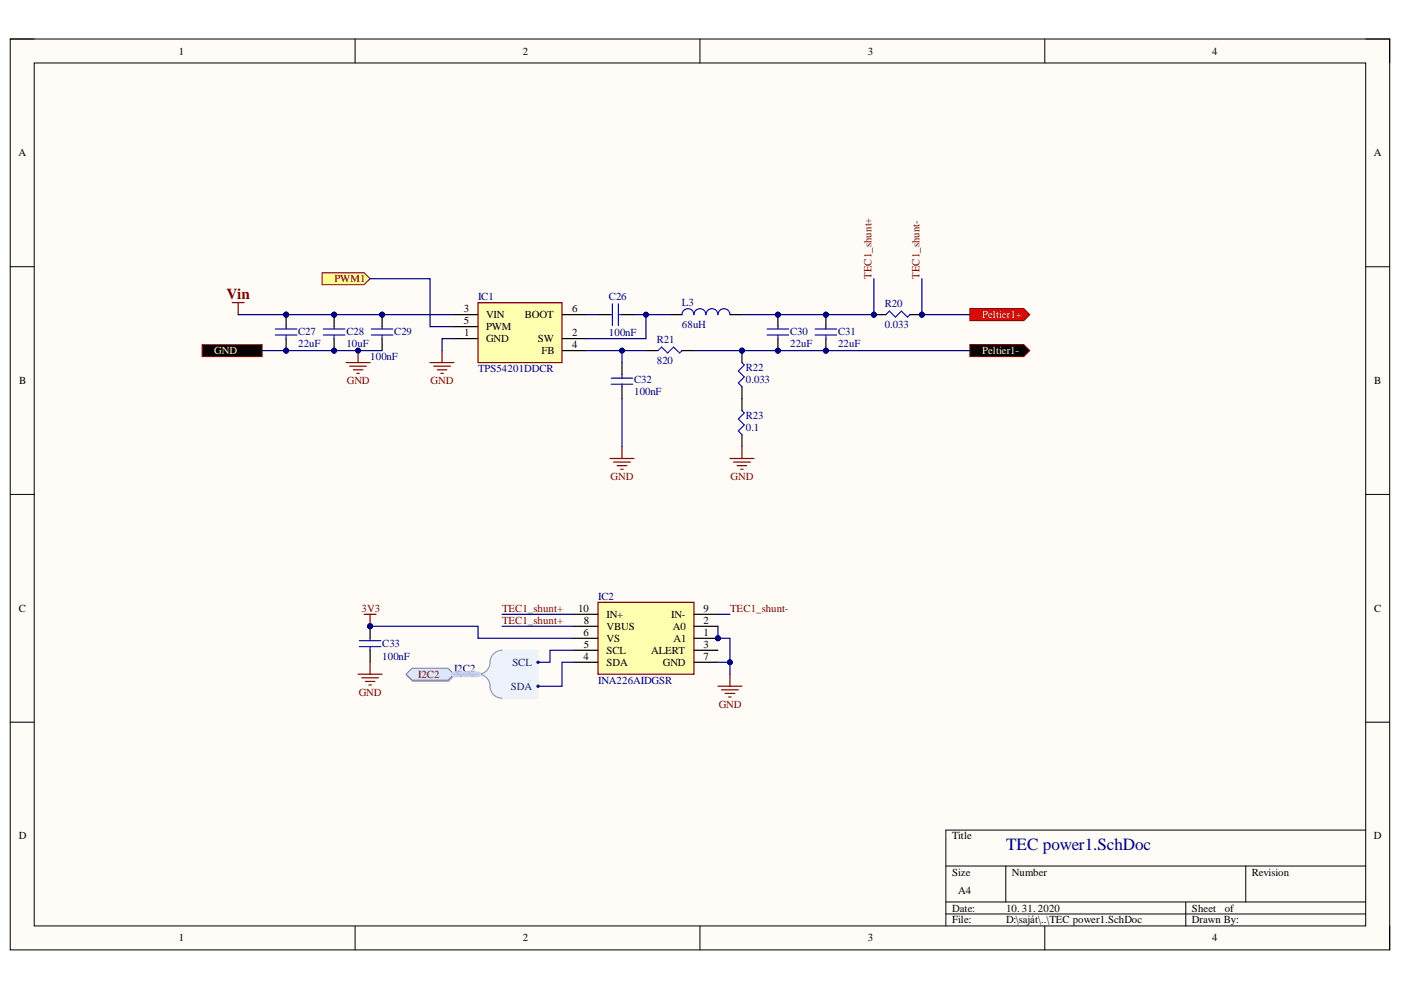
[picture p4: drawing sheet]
<svg xmlns="http://www.w3.org/2000/svg" width="297mm" height="210mm" viewBox="0 0 297 210" stroke-linecap="round" stroke-linejoin="round" font-family="sans-serif">
<path d="M2.2 8.3h292.4v193.1h-292.4z" fill-rule="evenodd" fill="#fffcf8"/>
<path d="M2.2 8.3h292.4v193.1h-292.4z" fill="none" stroke="#000" stroke-width=".21"/>
<path d="M7.3 13.4h282.3v182.9h-282.3z" fill-rule="evenodd" fill="#fffcf8"/>
<g fill="none" stroke="#000" stroke-width=".21">
<path d="M2.2 8.3h5.1M7.3 13.4h282.3v182.9h-282.3zM75.3 8.3v5M148.4 8.3v5M221.5 8.3v5.1M289.6 8.3h5v5.1M2.2 56.6h5.1M289.6 56.6h5M2.2 104.8h5.1M289.6 104.8h5M2.2 153.1h5.1M289.6 153.1h5"/>
<path d="M289.6 176h-89.1v20.3M75.3 196.3v5.1M148.4 196.3v5.1M200.5 183.6h89.1M200.5 191.2h89.1M200.5 193.8h89.1M213.3 183.6v7.6M221.5 196.3v5.1M251.4 191.2v5.1M264.1 183.6v7.6M294.6 196.3v5.1"/>
</g>
<path d="M101.4 64.2h17.8v12.7h-17.8z" fill-rule="evenodd" fill="#ffffb0"/>
<path d="M101.4 64.2h17.8v12.7h-17.8z" fill="none" stroke="#800000" stroke-width=".25"/>
<path d="M96.3 71.8h5M96.3 66.7h5M96.3 69.3h5M119.2 71.8h5M119.2 66.7h5M119.2 74.3h5" fill="none" stroke="#000" stroke-width=".25"/>
<circle cx="81" cy="66.7" r=".51" fill="#000080"/>
<circle cx="81" cy="66.7" r=".51" fill="none" stroke="#000080" stroke-width=".21"/>
<path d="M78.7 71h4.6M78.7 69.8h4.6M81 69.3v.5M81 71v.8" fill="none" stroke="#00f" stroke-width=".25"/>
<path d="M81 66.7v2.6" fill="none" stroke="#000" stroke-width=".25"/>
<circle cx="81" cy="66.7" r=".51" fill="#000080"/>
<circle cx="81" cy="66.7" r=".51" fill="none" stroke="#000080" stroke-width=".21"/>
<path d="M81 71.8v2.5" fill="none" stroke="#000" stroke-width=".25"/>
<circle cx="60.7" cy="66.7" r=".51" fill="#000080"/>
<circle cx="60.7" cy="66.7" r=".51" fill="none" stroke="#000080" stroke-width=".21"/>
<circle cx="60.7" cy="74.3" r=".51" fill="#000080"/>
<circle cx="60.7" cy="74.3" r=".51" fill="none" stroke="#000080" stroke-width=".21"/>
<path d="M58.4 71h4.6M58.4 69.8h4.6M60.7 69.3v.5M60.7 71v.8" fill="none" stroke="#00f" stroke-width=".25"/>
<path d="M60.7 66.7v2.6" fill="none" stroke="#000" stroke-width=".25"/>
<circle cx="60.7" cy="66.7" r=".51" fill="#000080"/>
<circle cx="60.7" cy="66.7" r=".51" fill="none" stroke="#000080" stroke-width=".21"/>
<path d="M60.7 71.8v2.5" fill="none" stroke="#000" stroke-width=".25"/>
<circle cx="60.7" cy="74.3" r=".51" fill="#000080"/>
<circle cx="60.7" cy="74.3" r=".51" fill="none" stroke="#000080" stroke-width=".21"/>
<path d="M73.4 76.9h5.1M74.1 77.6h3.6M74.9 78.4h2M75.7 79.2h.5M75.9 74.3v2.6" fill="none" stroke="#800000" stroke-width=".25"/>
<circle cx="75.9" cy="74.3" r=".51" fill="#000080"/>
<circle cx="75.9" cy="74.3" r=".51" fill="none" stroke="#000080" stroke-width=".21"/>
<circle cx="70.8" cy="66.7" r=".51" fill="#000080"/>
<circle cx="70.8" cy="66.7" r=".51" fill="none" stroke="#000080" stroke-width=".21"/>
<circle cx="70.8" cy="74.3" r=".51" fill="#000080"/>
<circle cx="70.8" cy="74.3" r=".51" fill="none" stroke="#000080" stroke-width=".21"/>
<path d="M68.5 71h4.6M68.5 69.8h4.6M70.8 69.3v.5M70.8 71v.8" fill="none" stroke="#00f" stroke-width=".25"/>
<path d="M70.8 66.7v2.6" fill="none" stroke="#000" stroke-width=".25"/>
<circle cx="70.8" cy="66.7" r=".51" fill="#000080"/>
<circle cx="70.8" cy="66.7" r=".51" fill="none" stroke="#000080" stroke-width=".21"/>
<path d="M70.8 71.8v2.5" fill="none" stroke="#000" stroke-width=".25"/>
<circle cx="70.8" cy="74.3" r=".51" fill="#000080"/>
<circle cx="70.8" cy="74.3" r=".51" fill="none" stroke="#000080" stroke-width=".21"/>
<path d="M49.2 64.2h2.6M50.5 64.2v2.5M91.2 76.9h5.1M91.9 77.6h3.6M92.7 78.4h2M93.5 79.2h.5M93.7 74.3v2.6" fill="none" stroke="#800000" stroke-width=".25"/>
<path d="M129.3 66.7h.5M129.8 64.4v4.6M131.1 66.7h.8M131.1 64.4v4.6M144.6 66.7a1.27 1.27 0 0 1 1.3-1.3 1.27 1.27 0 0 1 1.2 1.3 1.27 1.27 0 0 1 1.3-1.3 1.27 1.27 0 0 1 1.3 1.3 1.27 1.27 0 0 1 1.2-1.3 1.27 1.27 0 0 1 1.3 1.3 1.27 1.27 0 0 1 1.3-1.3 1.27 1.27 0 0 1 1.3 1.3" fill="none" stroke="#00f" stroke-width=".25"/>
<path d="M126.8 66.7h2.5M131.9 66.7h2.5M142 66.7h2.6M154.8 66.7h2.5" fill="none" stroke="#000" stroke-width=".25"/>
<circle cx="164.9" cy="66.7" r=".51" fill="#000080"/>
<circle cx="164.9" cy="66.7" r=".51" fill="none" stroke="#000080" stroke-width=".21"/>
<circle cx="164.9" cy="74.3" r=".51" fill="#000080"/>
<circle cx="164.9" cy="74.3" r=".51" fill="none" stroke="#000080" stroke-width=".21"/>
<path d="M162.6 71h4.6M162.6 69.8h4.6M164.9 69.3v.5M164.9 71v.8" fill="none" stroke="#00f" stroke-width=".25"/>
<path d="M164.9 66.7v2.6" fill="none" stroke="#000" stroke-width=".25"/>
<circle cx="164.9" cy="66.7" r=".51" fill="#000080"/>
<circle cx="164.9" cy="66.7" r=".51" fill="none" stroke="#000080" stroke-width=".21"/>
<path d="M164.9 71.8v2.5" fill="none" stroke="#000" stroke-width=".25"/>
<circle cx="164.9" cy="74.3" r=".51" fill="#000080"/>
<circle cx="164.9" cy="74.3" r=".51" fill="none" stroke="#000080" stroke-width=".21"/>
<circle cx="175.1" cy="66.7" r=".51" fill="#000080"/>
<circle cx="175.1" cy="66.7" r=".51" fill="none" stroke="#000080" stroke-width=".21"/>
<circle cx="175.1" cy="74.3" r=".51" fill="#000080"/>
<circle cx="175.1" cy="74.3" r=".51" fill="none" stroke="#000080" stroke-width=".21"/>
<path d="M172.8 71h4.6M172.8 69.8h4.6M175.1 69.3v.5M175.1 71v.8" fill="none" stroke="#00f" stroke-width=".25"/>
<path d="M175.1 66.7v2.6" fill="none" stroke="#000" stroke-width=".25"/>
<circle cx="175.1" cy="66.7" r=".51" fill="#000080"/>
<circle cx="175.1" cy="66.7" r=".51" fill="none" stroke="#000080" stroke-width=".21"/>
<path d="M175.1 71.8v2.5" fill="none" stroke="#000" stroke-width=".25"/>
<circle cx="175.1" cy="74.3" r=".51" fill="#000080"/>
<circle cx="175.1" cy="74.3" r=".51" fill="none" stroke="#000080" stroke-width=".21"/>
<path d="M129.3 97.2h5.1M130.1 98h3.6M130.9 98.7h2M131.6 99.5h.5M131.9 94.7v2.5" fill="none" stroke="#800000" stroke-width=".25"/>
<path d="M131.9 76.9v2.5M137 74.3h2.5M144.6 74.3h2.5M131.9 82v2.5M157.3 84.5v2.5M157.3 92.1v2.6" fill="none" stroke="#000" stroke-width=".25"/>
<path d="M131.9 79.4v.8M139.5 74.3l.8-.7 1.2 1.2 1.3-1.2 1.3 1.2 .5-.5M129.6 80.2h4.6M129.6 81.5h4.6M131.9 81.5v.5M157.3 87l.5 .6-1.3 1.2 1.3 1.3-1.3 1.3 .8 .7" fill="none" stroke="#00f" stroke-width=".25"/>
<circle cx="157.3" cy="74.3" r=".51" fill="#000080"/>
<circle cx="157.3" cy="74.3" r=".51" fill="none" stroke="#000080" stroke-width=".21"/>
<path d="M157.3 74.3v2.6" fill="none" stroke="#000" stroke-width=".25"/>
<circle cx="157.3" cy="74.3" r=".51" fill="#000080"/>
<circle cx="157.3" cy="74.3" r=".51" fill="none" stroke="#000080" stroke-width=".21"/>
<path d="M157.3 82v2.5" fill="none" stroke="#000" stroke-width=".25"/>
<path d="M157.3 76.9l.5 .5-1.3 1.3 1.3 1.2-1.3 1.3 .8 .8" fill="none" stroke="#00f" stroke-width=".25"/>
<path d="M154.8 97.2h5M155.5 98h3.6M156.3 98.7h2M157.1 99.5h.5M157.3 94.7v2.5" fill="none" stroke="#800000" stroke-width=".25"/>
<path d="M205.6 65.4h11.5l1.2 1.3-1.2 1.3h-11.5z" fill-rule="evenodd" fill="#f00"/>
<path d="M205.6 65.4h11.5l1.2 1.3-1.2 1.3h-11.5zM205.6 73.1h11.5l1.2 1.2-1.2 1.3h-11.5z" fill="none" stroke="#800000" stroke-width=".21"/>
<path d="M205.6 73.1h11.5l1.2 1.2-1.2 1.3h-11.5z" fill-rule="evenodd" fill="#000"/>
<path d="M68.3 57.8h8.9l1.3 1.3-1.3 1.3h-8.9z" fill-rule="evenodd" fill="#ffff80"/>
<path d="M68.3 57.8h8.9l1.3 1.3-1.3 1.3h-8.9zM42.9 73.1h12.7v2.5h-12.7z" fill="none" stroke="#800000" stroke-width=".21"/>
<path d="M42.9 73.1h12.7v2.5h-12.7z" fill-rule="evenodd" fill="#000"/>
<circle cx="195.5" cy="66.7" r=".51" fill="#000080"/>
<circle cx="195.5" cy="66.7" r=".51" fill="none" stroke="#000080" stroke-width=".21"/>
<circle cx="185.3" cy="66.7" r=".51" fill="#000080"/>
<circle cx="185.3" cy="66.7" r=".51" fill="none" stroke="#000080" stroke-width=".21"/>
<path d="M192.9 66.7h2.6" fill="none" stroke="#000" stroke-width=".25"/>
<circle cx="195.5" cy="66.7" r=".51" fill="#000080"/>
<circle cx="195.5" cy="66.7" r=".51" fill="none" stroke="#000080" stroke-width=".21"/>
<path d="M185.3 66.7h2.5" fill="none" stroke="#000" stroke-width=".25"/>
<circle cx="185.3" cy="66.7" r=".51" fill="#000080"/>
<circle cx="185.3" cy="66.7" r=".51" fill="none" stroke="#000080" stroke-width=".21"/>
<path d="M187.8 66.7l.8-.7 1.3 1.2 1.2-1.2 1.3 1.2 .5-.5" fill="none" stroke="#00f" stroke-width=".25"/>
<path d="M152.2 145.5h5.1M153 146.3h3.5M153.7 147h2.1M154.5 147.8h.5M154.8 143v2.5" fill="none" stroke="#800000" stroke-width=".25"/>
<path d="M104.2 139.1l1-.9 1.2-.3h7.7v10.1h-7.7a2.62 2.62 0 0 1-2.5-3.1l-.6-1.1-1.3-.8 1.3-.9 .6-1.1z" fill-rule="evenodd" fill="#edf2fb"/>
<path d="M104.2 139.1l1-.9 1.2-.3h7.7v10.1h-7.7a2.62 2.62 0 0 1-2.5-3.1l-.6-1.1-1.3-.8 1.3-.9 .6-1.1z" fill="none" stroke="#edf2fb" stroke-width=".21"/>
<path d="M106.4 137.9a2.72 2.72 0 0 0-2.6 3.1 2.55 2.55 0 0 1-2.4 2 2.72 2.72 0 0 1 2.6 3.1 2.54 2.54 0 0 0 2.4 1.9" fill="none" stroke="#8f9ec9" stroke-width=".25"/>
<circle cx="114.1" cy="140.4" r=".25" fill="#003a70"/>
<circle cx="114.1" cy="140.4" r=".25" fill="none" stroke="#003a70" stroke-width=".21"/>
<circle cx="114.1" cy="145.5" r=".25" fill="#003a70"/>
<circle cx="114.1" cy="145.5" r=".25" fill="none" stroke="#003a70" stroke-width=".21"/>
<path d="M86.2 143.2l1.3-1.3h7.6l1.3 1.3-1.3 1.3h-7.6z" fill-rule="evenodd" fill="#bac0ca"/>
<path d="M86.2 143.2l1.3-1.3h7.6l1.3 1.3-1.3 1.3h-7.6z" fill="none" stroke="#a6acb6" stroke-width=".21"/>
<path d="M86.1 143l1.3-1.3h7.6l1.3 1.3-1.3 1.2h-7.6z" fill-rule="evenodd" fill="#d5e4ff"/>
<path d="M86.1 143l1.3-1.3h7.6l1.3 1.3-1.3 1.2h-7.6z" fill="none" stroke="#71809b" stroke-width=".21"/>
<circle cx="78.5" cy="132.8" r=".51" fill="#000080"/>
<circle cx="78.5" cy="132.8" r=".51" fill="none" stroke="#000080" stroke-width=".21"/>
<path d="M76.2 137.1h4.6M76.2 135.8h4.6M78.5 135.3v.5M78.5 137.1v.8" fill="none" stroke="#00f" stroke-width=".25"/>
<path d="M78.5 132.8v2.5" fill="none" stroke="#000" stroke-width=".25"/>
<circle cx="78.5" cy="132.8" r=".51" fill="#000080"/>
<circle cx="78.5" cy="132.8" r=".51" fill="none" stroke="#000080" stroke-width=".21"/>
<path d="M78.5 137.9v2.5" fill="none" stroke="#000" stroke-width=".25"/>
<path d="M77.2 130.2h2.5M78.5 130.2v2.6" fill="none" stroke="#800000" stroke-width=".25"/>
<circle cx="78.5" cy="132.8" r=".51" fill="#000080"/>
<circle cx="78.5" cy="132.8" r=".51" fill="none" stroke="#000080" stroke-width=".21"/>
<path d="M75.9 143h5.1M76.7 143.7h3.5M77.4 144.5h2.1M78.2 145.2h.5M78.5 140.4v2.6" fill="none" stroke="#800000" stroke-width=".25"/>
<circle cx="152.2" cy="135.3" r=".51" fill="#000080"/>
<circle cx="152.2" cy="135.3" r=".51" fill="none" stroke="#000080" stroke-width=".21"/>
<path d="M126.8 127.7h20.3v15.3h-20.3z" fill-rule="evenodd" fill="#ffffb0"/>
<path d="M126.8 127.7h20.3v15.3h-20.3z" fill="none" stroke="#800000" stroke-width=".25"/>
<path d="M147.1 135.3h5.1" fill="none" stroke="#000" stroke-width=".25"/>
<circle cx="152.2" cy="135.3" r=".51" fill="#000080"/>
<circle cx="152.2" cy="135.3" r=".51" fill="none" stroke="#000080" stroke-width=".21"/>
<path d="M121.7 132.8h5.1M121.7 137.9h5.1M121.7 130.2h5.1M121.7 135.3h5.1M147.1 132.8h5.1M147.1 137.9h5.1M147.1 130.2h5.1M121.7 140.4h5.1M147.1 140.4h5.1" fill="none" stroke="#000" stroke-width=".25"/>
<path d="M50.5 66.7h10.2M131.9 84.5v10.2" fill="none" stroke="#000080" stroke-width=".25"/>
<path d="M96.3 143h5.1" fill="none" stroke="#cbdaff" stroke-width="1.3"/>
<path d="M96.8 142.5l1 .9M99.3 142.5l1 .9" fill="none" stroke="#adbce7" stroke-width=".38"/>
<path d="M96.3 143h5.1" fill="none" stroke="#adbce7" stroke-width=".25"/>
<circle cx="60.7" cy="66.7" r=".51" fill="#000080"/>
<circle cx="60.7" cy="66.7" r=".51" fill="none" stroke="#000080" stroke-width=".21"/>
<path d="M55.6 74.3h25.4" fill="none" stroke="#000080" stroke-width=".25"/>
<circle cx="60.7" cy="74.3" r=".51" fill="#000080"/>
<circle cx="60.7" cy="74.3" r=".51" fill="none" stroke="#000080" stroke-width=".21"/>
<circle cx="70.8" cy="74.3" r=".51" fill="#000080"/>
<circle cx="70.8" cy="74.3" r=".51" fill="none" stroke="#000080" stroke-width=".21"/>
<circle cx="75.9" cy="74.3" r=".51" fill="#000080"/>
<circle cx="75.9" cy="74.3" r=".51" fill="none" stroke="#000080" stroke-width=".21"/>
<path d="M60.7 66.7h35.6" fill="none" stroke="#000080" stroke-width=".25"/>
<circle cx="60.7" cy="66.7" r=".51" fill="#000080"/>
<circle cx="60.7" cy="66.7" r=".51" fill="none" stroke="#000080" stroke-width=".21"/>
<circle cx="70.8" cy="66.7" r=".51" fill="#000080"/>
<circle cx="70.8" cy="66.7" r=".51" fill="none" stroke="#000080" stroke-width=".21"/>
<circle cx="81" cy="66.7" r=".51" fill="#000080"/>
<circle cx="81" cy="66.7" r=".51" fill="none" stroke="#000080" stroke-width=".21"/>
<path d="M78.5 132.8h22.9v2.5h20.3" fill="none" stroke="#000080" stroke-width=".25"/>
<circle cx="78.5" cy="132.8" r=".51" fill="#000080"/>
<circle cx="78.5" cy="132.8" r=".51" fill="none" stroke="#000080" stroke-width=".21"/>
<path d="M78.5 59.1h12.7v10.2h5.1M96.3 71.8h-2.6v2.5M124.2 74.3h7.7v2.6M106.4 132.8h15.3M106.4 130.2h15.3M121.7 137.9h-5.1v2.5h-2.5M121.7 140.4h-2.5v5.1h-5.1" fill="none" stroke="#000080" stroke-width=".25"/>
<circle cx="131.9" cy="74.3" r=".51" fill="#000080"/>
<circle cx="131.9" cy="74.3" r=".51" fill="none" stroke="#000080" stroke-width=".21"/>
<path d="M142 66.7h-5v5.1h-12.8" fill="none" stroke="#000080" stroke-width=".25"/>
<circle cx="137" cy="66.7" r=".51" fill="#000080"/>
<circle cx="137" cy="66.7" r=".51" fill="none" stroke="#000080" stroke-width=".21"/>
<path d="M124.2 66.7h2.6M131.9 74.3h5.1" fill="none" stroke="#000080" stroke-width=".25"/>
<circle cx="131.9" cy="74.3" r=".51" fill="#000080"/>
<circle cx="131.9" cy="74.3" r=".51" fill="none" stroke="#000080" stroke-width=".21"/>
<path d="M134.4 66.7h2.6" fill="none" stroke="#000080" stroke-width=".25"/>
<circle cx="137" cy="66.7" r=".51" fill="#000080"/>
<circle cx="137" cy="66.7" r=".51" fill="none" stroke="#000080" stroke-width=".21"/>
<path d="M147.1 74.3h58.5" fill="none" stroke="#000080" stroke-width=".25"/>
<circle cx="157.3" cy="74.3" r=".51" fill="#000080"/>
<circle cx="157.3" cy="74.3" r=".51" fill="none" stroke="#000080" stroke-width=".21"/>
<circle cx="164.9" cy="74.3" r=".51" fill="#000080"/>
<circle cx="164.9" cy="74.3" r=".51" fill="none" stroke="#000080" stroke-width=".21"/>
<circle cx="175.1" cy="74.3" r=".51" fill="#000080"/>
<circle cx="175.1" cy="74.3" r=".51" fill="none" stroke="#000080" stroke-width=".21"/>
<path d="M152.2 140.4h2.6v2.6" fill="none" stroke="#000080" stroke-width=".25"/>
<circle cx="154.8" cy="140.4" r=".51" fill="#000080"/>
<circle cx="154.8" cy="140.4" r=".51" fill="none" stroke="#000080" stroke-width=".21"/>
<path d="M185.3 59.1v7.6h-28M152.2 130.2h2.6" fill="none" stroke="#000080" stroke-width=".25"/>
<circle cx="164.9" cy="66.7" r=".51" fill="#000080"/>
<circle cx="164.9" cy="66.7" r=".51" fill="none" stroke="#000080" stroke-width=".21"/>
<circle cx="175.1" cy="66.7" r=".51" fill="#000080"/>
<circle cx="175.1" cy="66.7" r=".51" fill="none" stroke="#000080" stroke-width=".21"/>
<circle cx="185.3" cy="66.7" r=".51" fill="#000080"/>
<circle cx="185.3" cy="66.7" r=".51" fill="none" stroke="#000080" stroke-width=".21"/>
<path d="M195.5 59.1v7.6h10.1" fill="none" stroke="#000080" stroke-width=".25"/>
<circle cx="195.5" cy="66.7" r=".51" fill="#000080"/>
<circle cx="195.5" cy="66.7" r=".51" fill="none" stroke="#000080" stroke-width=".21"/>
<path d="M152.2 132.8v2.5h2.6v5.1" fill="none" stroke="#000080" stroke-width=".25"/>
<circle cx="152.2" cy="135.3" r=".51" fill="#000080"/>
<circle cx="152.2" cy="135.3" r=".51" fill="none" stroke="#000080" stroke-width=".21"/>
<circle cx="154.8" cy="140.4" r=".51" fill="#000080"/>
<circle cx="154.8" cy="140.4" r=".51" fill="none" stroke="#000080" stroke-width=".21"/>
<text font-size="3.6" fill="#000080" x="213.3" y="180.2">TEC power1.SchDoc</text>
<text font-size="3.2" fill="#800000" x="48.1" y="63.4">Vin</text>
<g font-size="2.3">
<text x="37.9" y="11.6">1</text>
<text x="110.8" y="11.6">2</text>
<text x="184" y="11.6">3</text>
<text x="257" y="11.6">4</text>
<text x="3.9" y="33.1">A</text>
<text x="291.3" y="33.1">A</text>
<text x="98.3" y="66.2">3</text>
<text x="98.3" y="68.7">5</text>
<text x="98.4" y="71.3">1</text>
<text x="103.1" y="67.5">VIN</text>
<text x="103.1" y="70">PWM</text>
<text x="111.3" y="67.5">BOOT</text>
<text x="121.3" y="71.3">2</text>
<text x="121.3" y="66.2">6</text>
<text x="103.1" y="72.5">GND</text>
<text x="114" y="72.5">SW</text>
<text x="114.8" y="75.1">FB</text>
<text x="121.3" y="73.8">4</text>
<text x="4.1" y="81.4">B</text>
<text x="291.4" y="81.4">B</text>
<text x="4" y="129.7">C</text>
<text x="122.6" y="129.7">10</text>
<text x="128.6" y="131">IN+</text>
<text x="142.3" y="131">IN-</text>
<text x="149.2" y="129.7">9</text>
<text x="291.4" y="129.7">C</text>
<text x="123.7" y="134.8">6</text>
<text x="123.8" y="137.4">5</text>
<text x="123.8" y="132.2">8</text>
<text x="128.6" y="133.5">VBUS</text>
<text x="128.6" y="136.1">VS</text>
<text x="142.6" y="133.5">A0</text>
<text x="142.8" y="136.1">A1</text>
<text x="149.2" y="134.8">1</text>
<text x="149.2" y="132.2">2</text>
<text x="149.2" y="137.4">3</text>
<text x="123.7" y="139.9">4</text>
<text x="128.6" y="141.2">SDA</text>
<text x="128.6" y="138.7">SCL</text>
<text x="138.1" y="138.7">ALERT</text>
<text x="140.5" y="141.2">GND</text>
<text x="149.2" y="139.9">7</text>
<text x="4" y="178">D</text>
<text x="201.9" y="178">Title</text>
<text x="291.3" y="178">D</text>
<text x="201.9" y="185.7">Size</text>
<text x="214.6" y="185.7">Number</text>
<text x="265.4" y="185.7">Revision</text>
<text x="203.1" y="189.5">A4</text>
<text x="201.9" y="193.3">Date:</text>
<text x="201.9" y="195.8">File:</text>
<text x="213.3" y="193.3">10. 31. 2020</text>
<text x="213.3" y="195.8">D:\saját\..\TEC power1.SchDoc</text>
<text x="252.7" y="193.3">Sheet</text>
<text x="252.7" y="195.8">Drawn By:</text>
<text x="259.7" y="193.3">of</text>
<text x="37.9" y="199.6">1</text>
<text x="110.8" y="199.6">2</text>
<text x="184" y="199.6">3</text>
<text x="257" y="199.6">4</text>
</g>
<g font-size="2.3" fill="#800000">
<text x="70.9" y="59.9">PWM1</text>
<text x="184.8" y="59.1" transform="rotate(-90 184.8 59.1)">TEC1_shunt+</text>
<text x="194.9" y="59.1" transform="rotate(-90 194.9 59.1)">TEC1_shunt-</text>
<text x="73.5" y="81.4">GND</text>
<text x="91.3" y="81.4">GND</text>
<text x="129.4" y="101.8">GND</text>
<text x="154.9" y="101.8">GND</text>
<text x="76.7" y="129.7">3V3</text>
<text x="106.4" y="129.7">TEC1_shunt+</text>
<text x="154.8" y="129.7">TEC1_shunt-</text>
<text x="106.4" y="132.2">TEC1_shunt+</text>
<text x="88.7" y="143.7">I2C2</text>
<text x="76.1" y="147.5">GND</text>
<text x="152.4" y="150.1">GND</text>
</g>
<g font-size="2.3" fill="#000080">
<text x="101.4" y="63.7">IC1</text>
<text x="129.1" y="63.7">C26</text>
<text x="144.6" y="64.9">L3</text>
<text x="187.6" y="65.2">R20</text>
<text x="63.2" y="71">C27</text>
<text x="73.4" y="71">C28</text>
<text x="83.6" y="71">C29</text>
<text x="129.1" y="71.3">100nF</text>
<text x="144.6" y="69.5">68uH</text>
<text x="167.5" y="71">C30</text>
<text x="177.7" y="71">C31</text>
<text x="187.6" y="69.5">0.033</text>
<text x="63.2" y="73.6">22uF</text>
<text x="73.4" y="73.6">10uF</text>
<text x="78.5" y="76.3">100nF</text>
<text x="139.3" y="72.8">R21</text>
<text x="139.3" y="77.1">820</text>
<text x="167.5" y="73.6">22uF</text>
<text x="177.7" y="73.6">22uF</text>
<text x="101.4" y="78.9">TPS54201DDCR</text>
<text x="134.4" y="81.2">C32</text>
<text x="134.4" y="83.7">100nF</text>
<text x="158.1" y="78.6">R22</text>
<text x="158.1" y="81.2">0.033</text>
<text x="158.1" y="88.8">R23</text>
<text x="158.1" y="91.3">0.1</text>
<text x="126.8" y="127.2">IC2</text>
<text x="81.1" y="137.1">C33</text>
<text x="81.1" y="139.9">100nF</text>
<text x="96.3" y="142.5">I2C2</text>
<text x="126.8" y="145">INA226AIDGSR</text>
</g>
<g font-size="2.3" fill="#fff2cc">
<text x="208.2" y="67.5">Peltier1+</text>
<text x="45.4" y="75.1">GND</text>
<text x="208.2" y="75.1">Peltier1-</text>
</g>
<g font-size="2.3" fill="#003a70">
<text x="108.6" y="141.2">SCL</text>
<text x="108.3" y="146.3">SDA</text>
</g>
</svg>
